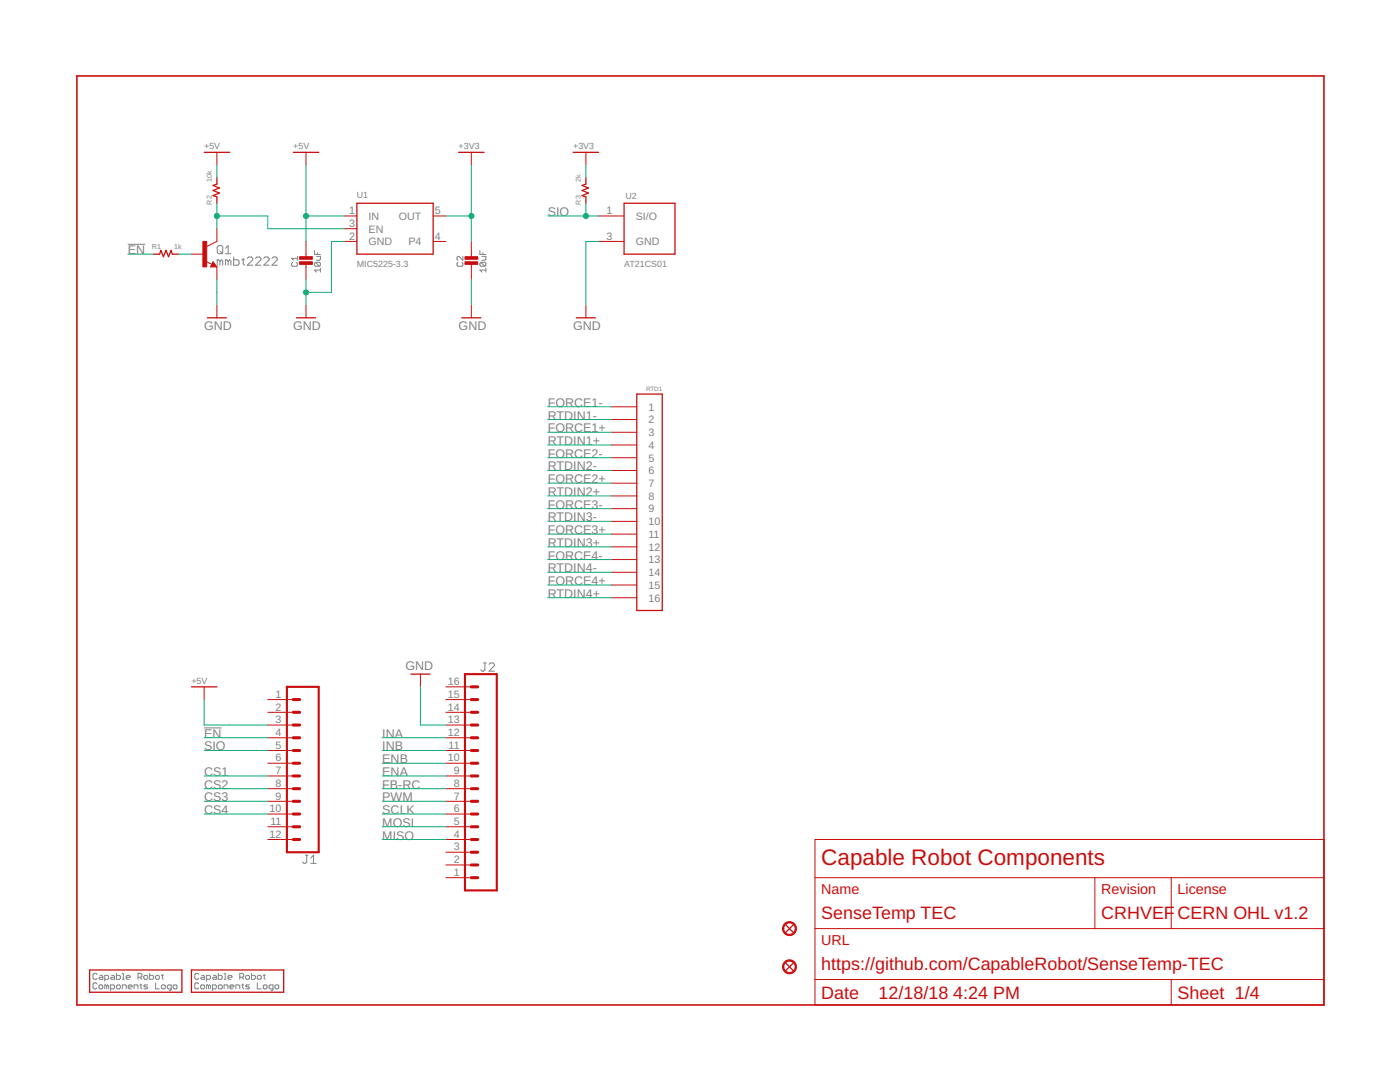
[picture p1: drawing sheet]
<svg xmlns="http://www.w3.org/2000/svg" width="279mm" height="216mm" viewBox="0 0 279 216" stroke-linecap="round" stroke-linejoin="round" font-family="sans-serif">
<g fill="none" stroke="#808080" stroke-width=".2">
<path d="M25.5 48.7h3.5M43.6 49h.6l.2 .3v1.1l-.2 .2h-.6l-.3-.2v-1.1zM43.9 52.1l-.3-.3h-.3v1.1M43.9 52.1v.8M43.9 52.1l.3-.3 .2 .3v.8M43.9 50.1l.5 .5M45 49.6l.5-.6v1.6M45 50.6h1.1M45.5 52.1l-.2-.3h-.3v1.1M45.5 52.1v.8M45.5 52.1l.3-.3 .3 .3v.8M46.6 51.3v1.6h.8l.3-.3v-.5l-.3-.3h-.8"/>
<path d="M48.3 51.8h.5M48.5 51.6v1l.3 .3M49.4 51.6l.2-.3h.6l.2 .3v.2l-1 1.1h1M51 51.6l.3-.3h.5l.3 .3v.2l-1.1 1.1h1.1M52.6 51.6l.3-.3h.5l.3 .3v.2l-1.1 1.1h1.1M54.3 51.6l.2-.3h.6l.3 .3v.2l-1.1 1.1h1.1M58.4 52.3l-.2 .2v.4l.2 .2h.8l.2-.2v-.4l-.2-.2M59.4 51.2v.7M59.4 51.6h-1.2l.4 .3M62.8 50v.8h1.1M63 52.3h.8l.1 .2v.4l-.1 .2M63 52.3l-.2 .2v.4l.2 .2h.8"/>
<path d="M63 52.3l.8 .8M63.2 51.2h.7v.6l-.1 .1h-.6M63.4 50.4v.4M63.9 53.9h-1.1l.4 .4M63.9 53.5v.8M91.4 52.3l-.2 .2v.4l.2 .2h.8l.2-.2v-.4l-.2-.2M92.4 51.2v.7l-.8-.7-.4 .2v.4l.2 .1M95.8 50v.8h1.2M96 52.3l-.2 .2v.4l.2 .2h.8M96 52.3h.8l.2 .2v.4l-.2 .2M96 52.3l.8 .8M96.2 51.2h.8v.6l-.2 .1h-.6"/>
<path d="M96.4 50.4v.4M97 53.9h-1.2l.4 .4M97 53.5v.8M96.5 132.3h.5M96.8 132.3v1.3l-.3 .3h-.3l-.3-.3M97.6 132.6l.3-.3h.5l.3 .3v.2l-1.1 1.1h1.1M40.7 145.2h3.5M60.9 170.6h.6M61.2 170.6v1.4l-.3 .3h-.2l-.3-.3M62 172.3h1.1M62 171.2l.6-.6v1.7M19.3 194.4l-.1-.2h-.4l-.2 .2v.8l.2 .2h.4l.1-.2"/>
<path d="M19.3 196.3l-.1-.2h-.4l-.2 .2v.8l.2 .2h.4l.1-.2M19.7 196.7l.2-.2h.4l.2 .2v.4l-.2 .2h-.4l-.2-.2zM19.9 194.6h.4l.2 .2v.6h-.6l-.2-.2 .2-.2h.6M20.9 195.4h.6l.2-.2v-.4l-.2-.2h-.6v1.2M21.3 196.7l-.4-.2v.8M21.3 196.7l.2-.2 .2 .2v.6M21.3 196.7v.6M22.1 197.3h.6l.2-.2v-.4l-.2-.2h-.6v1.2M22.3 194.6h.4l.2 .2v.6h-.6l-.2-.2 .2-.2h.6M23.2 194.2v1.2h.6l.2-.2v-.4l-.2-.2h-.6M23.2 196.7l.3-.2h.3l.2 .2v.4l-.2 .2h-.3l-.3-.2zM24.4 194.2h.2v1.2"/>
<path d="M24.4 195.4h.4M24.4 197.3v-.8h.6l.2 .2v.6M25.2 195h.8l-.2-.4h-.4l-.2 .2v.4l.2 .2h.4M25.6 196.9h.8l-.2-.4h-.4l-.2 .2v.4l.2 .2h.4M26.8 197.3v-.8h.5l.2 .2v.6M27.5 195h.6l.2-.2v-.4l-.2-.2h-.6v1.2M27.9 195l.4 .4M27.9 196.5h.4M28.1 196.3v.8l.2 .2M28.7 194.8l.2-.2h.4l.2 .2v.4l-.2 .2h-.4l-.2-.2zM29.5 196.5h-.6l-.2 .2 .8 .4-.2 .2h-.6M29.9 194.2v1.2h.6l.1-.2v-.4l-.1-.2h-.6"/>
<path d="M31.1 194.8l.1-.2h.4l.2 .2v.4l-.2 .2h-.4l-.1-.2zM31.1 196.1v1.2h.7M32.2 194.6h.4M32.2 196.7l.2-.2h.4l.2 .2v.4l-.2 .2h-.4l-.2-.2zM32.4 194.4v.8l.2 .2M34.2 197.3h-.6l-.2-.2v-.4l.2-.2h.6v1l-.4 .2M34.5 196.7l.2-.2h.4l.2 .2v.4l-.2 .2h-.4l-.2-.2zM39.7 194.4l-.2-.2h-.4l-.2 .2v.8l.2 .2h.4l.2-.2M39.7 196.3l-.2-.2h-.4l-.2 .2v.8l.2 .2h.4l.2-.2M40 196.7l.3-.2h.3l.2 .2v.4l-.2 .2h-.3l-.3-.2zM40.3 194.6h.3l.2 .2v.6h-.5l-.3-.2 .3-.2h.5M41.2 195.4h.6l.2-.2v-.4l-.2-.2h-.6v1.2"/>
<path d="M41.6 196.7l-.4-.2v.8M41.6 196.7l.2-.2 .2 .2v.6M41.6 196.7v.6M42.4 197.3h.6l.2-.2v-.4l-.2-.2h-.6v1.2M42.6 194.6h.4l.2 .2v.6h-.6l-.2-.2 .2-.2h.6M43.6 194.2v1.2h.6l.1-.2v-.4l-.1-.2h-.6M43.6 196.7l.2-.2h.4l.1 .2v.4l-.1 .2h-.4l-.2-.2zM44.7 194.2h.2v1.2M44.7 195.4h.4M44.7 197.3v-.8h.6l.2 .2v.6M45.5 195h.8l-.2-.4h-.4l-.2 .2v.4l.2 .2h.4M45.9 196.9h.8l-.2-.4h-.4l-.2 .2v.4l.2 .2h.4"/>
<path d="M47.1 197.3v-.8h.5l.3 .2v.6M47.9 195h.5l.2-.2v-.4l-.2-.2h-.5v1.2M48.2 196.5h.4M48.2 195l.4 .4M48.4 196.3v.8l.2 .2M49 194.8l.2-.2h.4l.2 .2v.4l-.2 .2h-.4l-.2-.2zM49.8 196.5h-.6l-.2 .2 .8 .4-.2 .2h-.6M50.2 194.2v1.2h.6l.2-.2v-.4l-.2-.2h-.6M51.4 194.8l.2-.2h.3l.2 .2v.4l-.2 .2h-.3l-.2-.2zM51.4 196.1v1.2h.7M52.5 194.6h.4M52.5 196.7l.2-.2h.4l.2 .2v.4l-.2 .2h-.4l-.2-.2z"/>
<path d="M52.7 194.4v.8l.2 .2M54.5 197.3h-.6l-.2-.2v-.4l.2-.2h.6v1l-.4 .2M54.9 196.7l.2-.2h.4l.1 .2v.4l-.1 .2h-.4l-.2-.2z"/>
</g>
<g fill="none" stroke="#c90d0c" stroke-width=".25">
<path d="M40.7 30.4h5.1M43.3 35.5v1.2l-.8 .3 1.3 .5-1.3 .5 1.3 .5-1.3 .5 .8 .3v1.3M58.5 30.4h5.1M91.5 30.4h5.1M114.4 30.4h5.1M116.9 35.5v1.2l-.7 .3 1.2 .5-1.2 .5 1.2 .5-1.2 .5 .7 .3v1.3M30.6 50.7h1.3l.2-.7 .5 1.2 .5-1.2 .5 1.2 .5-1.2 .3 .7h1.3M42.5 52.7l.2 .3h-.4l.2-.5 .5 .6h-.7M71.2 40.6h15.2v10.1h-15.2zM124.5 40.6h10.2v10.1h-10.2zM41.4 63.4h3.8M59.2 63.4h3.8"/>
<path d="M92.2 63.4h3.8M115 63.4h3.8M127.1 78.6h5.1v43.2h-5.1zM38.2 137.1h5.1M82 134.5h3.8M17.9 193.5h18.4v4.5h-18.4zM38.2 193.5h18.4v4.5h-18.4zM156.8 192.2l1.5 1.5M156.8 184.5l1.5 1.6M158.3 192.2l-1.5 1.5M158.3 184.5l-1.5 1.6"/>
</g>
<g fill="#c90d0c" stroke="#c90d0c" stroke-width=".2">
<path d="M156.5 192a1.39 1.39 0 0 1 2.3 .2 1.39 1.39 0 0 1-.9 2.1 1.39 1.39 0 0 1-1.7-1.4h.2a1.14 1.14 0 0 1 1.7-.9 1.14 1.14 0 0 1 .1 1.9 1.14 1.14 0 0 1-1.8-.7v-.3h-.2z" fill-rule="evenodd"/>
<path d="M156.5 184.3a1.39 1.39 0 0 1 2.3 .3 1.39 1.39 0 0 1-.9 2 1.39 1.39 0 0 1-1.7-1.3h.2a1.14 1.14 0 0 1 1.7-.9 1.14 1.14 0 0 1 .1 1.9 1.14 1.14 0 0 1-1.8-.7v-.3h-.2z" fill-rule="evenodd"/>
</g>
<g fill="none" stroke="#c90d0c" stroke-width=".2">
<path d="M43.3 30.4v2.5M61.1 30.4v2.5M94.1 30.4v2.5M116.9 30.4v2.5M38.2 50.7h2.5M41 52.1l1.3 .6M42.5 52.2l.8 1.1h-1.3zM43.3 45.6v2.6l-2 1M43.3 53.3v2.5M61.1 48.2v3.3M61.1 52.5v3.3M68.7 43.1h2.5"/>
<path d="M68.7 45.6h2.5M68.7 48.2h2.5M86.4 43.1h2.6M86.4 48.2h2.6M94.1 48.2v3.3M94.1 52.5v3.3M119.5 43.1h5M119.5 48.2h5M43.3 60.9v2.5M61.1 60.9v2.5M94.1 60.9v2.5M116.9 60.9v2.5"/>
<path d="M122 81.2h5.1M122 83.7h5.1M122 86.3h5.1M122 88.8h5.1M122 91.3h5.1M122 93.9h5.1M122 96.4h5.1M122 99h5.1M122 101.5h5.1M122 104h5.1M122 106.6h5.1M122 109.1h5.1"/>
<path d="M122 111.7h5.1M122 114.2h5.1M122 116.7h5.1M122 119.3h5.1M40.7 137.1v2.5M53.4 139.6h5.1M83.9 134.5v2.6M89 139.6h5.1M89 137.1h5.1M53.4 142.1h5.1M53.4 144.7h5.1M53.4 147.2h5.1"/>
<path d="M53.4 149.8h5.1M53.4 152.3h5.1M53.4 154.8h5.1M53.4 157.4h5.1M53.4 159.9h5.1M89 142.1h5.1M89 144.7h5.1M89 147.2h5.1M89 149.8h5.1M89 152.3h5.1M89 154.8h5.1M89 157.4h5.1"/>
<path d="M89 159.9h5.1M53.4 162.4h5.1M53.4 165h5.1M53.4 167.5h5.1M89 162.4h5.1M89 165h5.1M89 167.5h5.1M89 175.1h5.1M89 172.6h5.1M89 170.1h5.1M162.6 167.5h101.6v33h-101.6zM162.6 175.1h101.6"/>
<path d="M218.5 175.1v10.2M233.7 175.1v10.2M162.6 185.3h101.6M162.6 195.5h101.6M233.7 195.5v5"/>
</g>
<g fill="#c90d0c" stroke="#c90d0c" stroke-width=".2">
<path d="M59.8 52.2h2.5v.5h-2.5z"/>
<path d="M59.8 51.2h2.5v.5h-2.5z"/>
<path d="M92.8 52.2h2.5v.5h-2.5z"/>
<path d="M92.8 51.2h2.5v.5h-2.5z"/>
<path d="M40.5 48.2h.8v5.1h-.8z"/>
</g>
<path d="M57.3 137.1h6.3v33h-6.3zM92.8 134.5h6.3v43.2h-6.3z" fill="none" stroke="#c90d0c" stroke-width=".42"/>
<g fill="none" stroke="#c90d0c" stroke-width=".61">
<path d="M58.5 139.6h1.3M94.1 139.6h1.2M94.1 137.1h1.2M58.5 144.7h1.3M58.5 142.1h1.3M58.5 149.8h1.3M58.5 147.2h1.3M58.5 152.3h1.3M58.5 154.8h1.3M58.5 157.4h1.3M58.5 159.9h1.3M94.1 144.7h1.2"/>
<path d="M94.1 142.1h1.2M94.1 149.8h1.2M94.1 147.2h1.2M94.1 152.3h1.2M94.1 154.8h1.2M94.1 157.4h1.2M94.1 159.9h1.2M58.5 162.4h1.3M58.5 165h1.3M58.5 167.5h1.3M94.1 162.4h1.2M94.1 165h1.2"/>
<path d="M94.1 167.5h1.2M94.1 170.1h1.2M94.1 172.6h1.2M94.1 175.1h1.2"/>
</g>
<path d="M15.3 15.2h248.9v185.3h-248.9z" fill="none" stroke="#c90d0c" stroke-width=".32"/>
<g fill="none" stroke="#0dab76" stroke-width=".2">
<path d="M43.3 32.9v2.6M61.1 32.9v15.3M94.1 32.9v15.3M116.9 32.9v2.6M25.5 50.7h5.1M35.7 50.7h2.5M43.3 40.6v5M43.3 55.8v5.1M43.3 43.1h10.1v2.5h15.3M61.1 55.8v5.1M61.1 43.1h7.6M68.7 48.2h-2.6v10.1h-5"/>
<path d="M89 43.1h5.1M94.1 55.8v5.1M109.3 43.1h10.2M116.9 40.6v2.5M119.5 48.2h-2.6v12.7M109.3 81.2h12.7M109.3 83.7h12.7M109.3 88.8h12.7M109.3 86.3h12.7M109.3 91.3h12.7M109.3 99h12.7M109.3 93.9h12.7"/>
<path d="M109.3 96.4h12.7M109.3 111.7h12.7M109.3 119.3h12.7M109.3 116.7h12.7M109.3 114.2h12.7M109.3 101.5h12.7M109.3 104h12.7M109.3 109.1h12.7M109.3 106.6h12.7M40.7 139.6v5.1h12.7M83.9 137.1v7.6h5.1M40.7 154.8h12.7"/>
<path d="M40.7 159.9h12.7M40.7 157.4h12.7M40.7 149.8h12.7M40.7 147.2h12.7M76.3 154.8h12.7M76.3 159.9h12.7M76.3 157.4h12.7M76.3 149.8h12.7M76.3 147.2h12.7M76.3 152.3h12.7M40.7 162.4h12.7M76.3 162.4h12.7"/>
<path d="M76.3 165h12.7M76.3 167.5h12.7"/>
</g>
<g fill="#0dab76" stroke="#0dab76" stroke-width=".2">
<circle cx="61.1" cy="58.3" r=".51"/>
<circle cx="61.1" cy="43.1" r=".51"/>
<circle cx="94.1" cy="43.1" r=".51"/>
<circle cx="116.9" cy="43.1" r=".51"/>
<circle cx="43.3" cy="43.1" r=".51"/>
</g>
<text font-size="4.5" fill="#c90d0c" x="163.9" y="172.6">Capable Robot Components</text>
<g font-size="3.6" fill="#c90d0c">
<text x="163.9" y="183.4">SenseTemp TEC</text>
<text x="219.8" y="183.4">CRHVEF</text>
<text x="235" y="183.4">CERN OHL v1.2</text>
<text x="163.9" y="193.5">https://github.com/CapableRobot/SenseTemp-TEC</text>
<text x="163.9" y="199.3">Date</text>
<text x="175.3" y="199.3">12/18/18</text>
<text x="190.3" y="199.3">4:24 PM</text>
<text x="235" y="199.3">Sheet 1/4</text>
</g>
<g font-size="2.9" fill="#c90d0c">
<text x="163.9" y="178.3">Name</text>
<text x="219.8" y="178.3">Revision</text>
<text x="235" y="178.3">License</text>
<text x="163.9" y="188.5">URL</text>
</g>
<g font-size="2.5" fill="#808080">
<text x="109.3" y="43.1">SIO</text>
<text x="25.5" y="50.7">EN</text>
<text x="40.7" y="65.9">GND</text>
<text x="58.5" y="65.9">GND</text>
<text x="91.5" y="65.9">GND</text>
<text x="114.4" y="65.9">GND</text>
<text x="109.3" y="81.2">FORCE1-</text>
<text x="109.3" y="83.7">RTDIN1-</text>
<text x="109.3" y="88.8">RTDIN1+</text>
<text x="109.3" y="86.3">FORCE1+</text>
<text x="109.3" y="91.3">FORCE2-</text>
<text x="109.3" y="93.9">RTDIN2-</text>
<text x="109.3" y="99">RTDIN2+</text>
<text x="109.3" y="96.4">FORCE2+</text>
<text x="109.3" y="101.5">FORCE3-</text>
<text x="109.3" y="104">RTDIN3-</text>
<text x="109.3" y="106.6">FORCE3+</text>
<text x="109.3" y="111.7">FORCE4-</text>
<text x="109.3" y="109.1">RTDIN3+</text>
<text x="109.3" y="119.3">RTDIN4+</text>
<text x="109.3" y="116.7">FORCE4+</text>
<text x="109.3" y="114.2">RTDIN4-</text>
<text x="80.9" y="133.7">GND</text>
<text x="40.7" y="149.7">SIO</text>
<text x="40.7" y="147.2">EN</text>
<text x="76.3" y="147.2">INA</text>
<text x="76.3" y="149.7">INB</text>
<text x="40.7" y="154.8">CS1</text>
<text x="76.3" y="152.3">ENB</text>
<text x="76.3" y="154.8">ENA</text>
<text x="40.7" y="159.9">CS3</text>
<text x="40.7" y="157.4">CS2</text>
<text x="76.3" y="157.4">FB-RC</text>
<text x="76.3" y="159.9">PWM</text>
<text x="40.7" y="162.4">CS4</text>
<text x="76.3" y="162.4">SCLK</text>
<text x="76.3" y="165">MOSI</text>
<text x="76.3" y="167.5">MISO</text>
</g>
<g font-size="2.1" fill="#808080">
<text x="69.7" y="42.7">1</text>
<text x="69.7" y="45.3">3</text>
<text x="69.7" y="47.8">2</text>
<text x="73.6" y="43.9">IN</text>
<text x="73.6" y="46.4">EN</text>
<text x="79.6" y="43.9">OUT</text>
<text x="86.8" y="42.7">5</text>
<text x="86.8" y="47.8">4</text>
<text x="121" y="42.7">1</text>
<text x="121" y="47.8">3</text>
<text x="126.9" y="43.9">SI/O</text>
<text x="73.6" y="48.9">GND</text>
<text x="81.5" y="48.9">P4</text>
<text x="126.9" y="48.9">GND</text>
<text x="129.4" y="81.9">1</text>
<text x="129.4" y="84.5">2</text>
<text x="129.4" y="87">3</text>
<text x="129.4" y="89.6">4</text>
<text x="129.4" y="92.1">5</text>
<text x="129.4" y="94.6">6</text>
<text x="129.4" y="97.2">7</text>
<text x="129.4" y="99.7">8</text>
<text x="129.4" y="102.3">9</text>
<text x="129.4" y="104.8">10</text>
<text x="129.4" y="107.3">11</text>
<text x="129.4" y="109.9">12</text>
<text x="129.4" y="112.4">13</text>
<text x="129.4" y="115">14</text>
<text x="129.4" y="117.5">15</text>
<text x="129.4" y="120">16</text>
<text x="89.4" y="136.7">16</text>
<text x="55" y="139.2">1</text>
<text x="55" y="141.8">2</text>
<text x="89.4" y="141.8">14</text>
<text x="89.4" y="139.2">15</text>
<text x="55" y="144.3">3</text>
<text x="55" y="146.9">4</text>
<text x="55" y="149.4">5</text>
<text x="89.4" y="146.9">12</text>
<text x="89.4" y="144.3">13</text>
<text x="89.5" y="149.4">11</text>
<text x="55" y="151.9">6</text>
<text x="55" y="154.5">7</text>
<text x="89.4" y="151.9">10</text>
<text x="90.5" y="154.5">9</text>
<text x="55" y="157">8</text>
<text x="55" y="159.5">9</text>
<text x="90.5" y="159.5">7</text>
<text x="90.5" y="157">8</text>
<text x="53.8" y="162.1">10</text>
<text x="53.8" y="167.2">12</text>
<text x="54" y="164.6">11</text>
<text x="90.5" y="167.2">4</text>
<text x="90.5" y="164.6">5</text>
<text x="90.5" y="162.1">6</text>
<text x="90.5" y="172.2">2</text>
<text x="90.5" y="169.7">3</text>
<text x="90.5" y="174.8">1</text>
</g>
<g font-size="1.8" fill="#808080">
<text x="40.7" y="29.8">+5V</text>
<text x="58.5" y="29.8">+5V</text>
<text x="91.5" y="29.8">+3V3</text>
<text x="114.4" y="29.8">+3V3</text>
<text x="71.2" y="39.5">U1</text>
<text x="124.8" y="39.8">U2</text>
<text x="71.2" y="53.2">MIC5225-3.3</text>
<text x="124.5" y="53.2">AT21CS01</text>
<text x="38.2" y="136.4">+5V</text>
</g>
<g font-size="1.4" fill="#808080">
<text x="42.3" y="40.8" transform="rotate(-90 42.3 40.8)">R2</text>
<text x="42.3" y="36.4" transform="rotate(-90 42.3 36.4)">10k</text>
<text x="115.9" y="40.8" transform="rotate(-90 115.9 40.8)">R3</text>
<text x="115.9" y="36.4" transform="rotate(-90 115.9 36.4)">2k</text>
<text x="30.3" y="49.7">R1</text>
<text x="34.8" y="49.7">1k</text>
</g>
<text font-size="1.2" fill="#808080" x="128.9" y="78">RTD1</text>
</svg>
